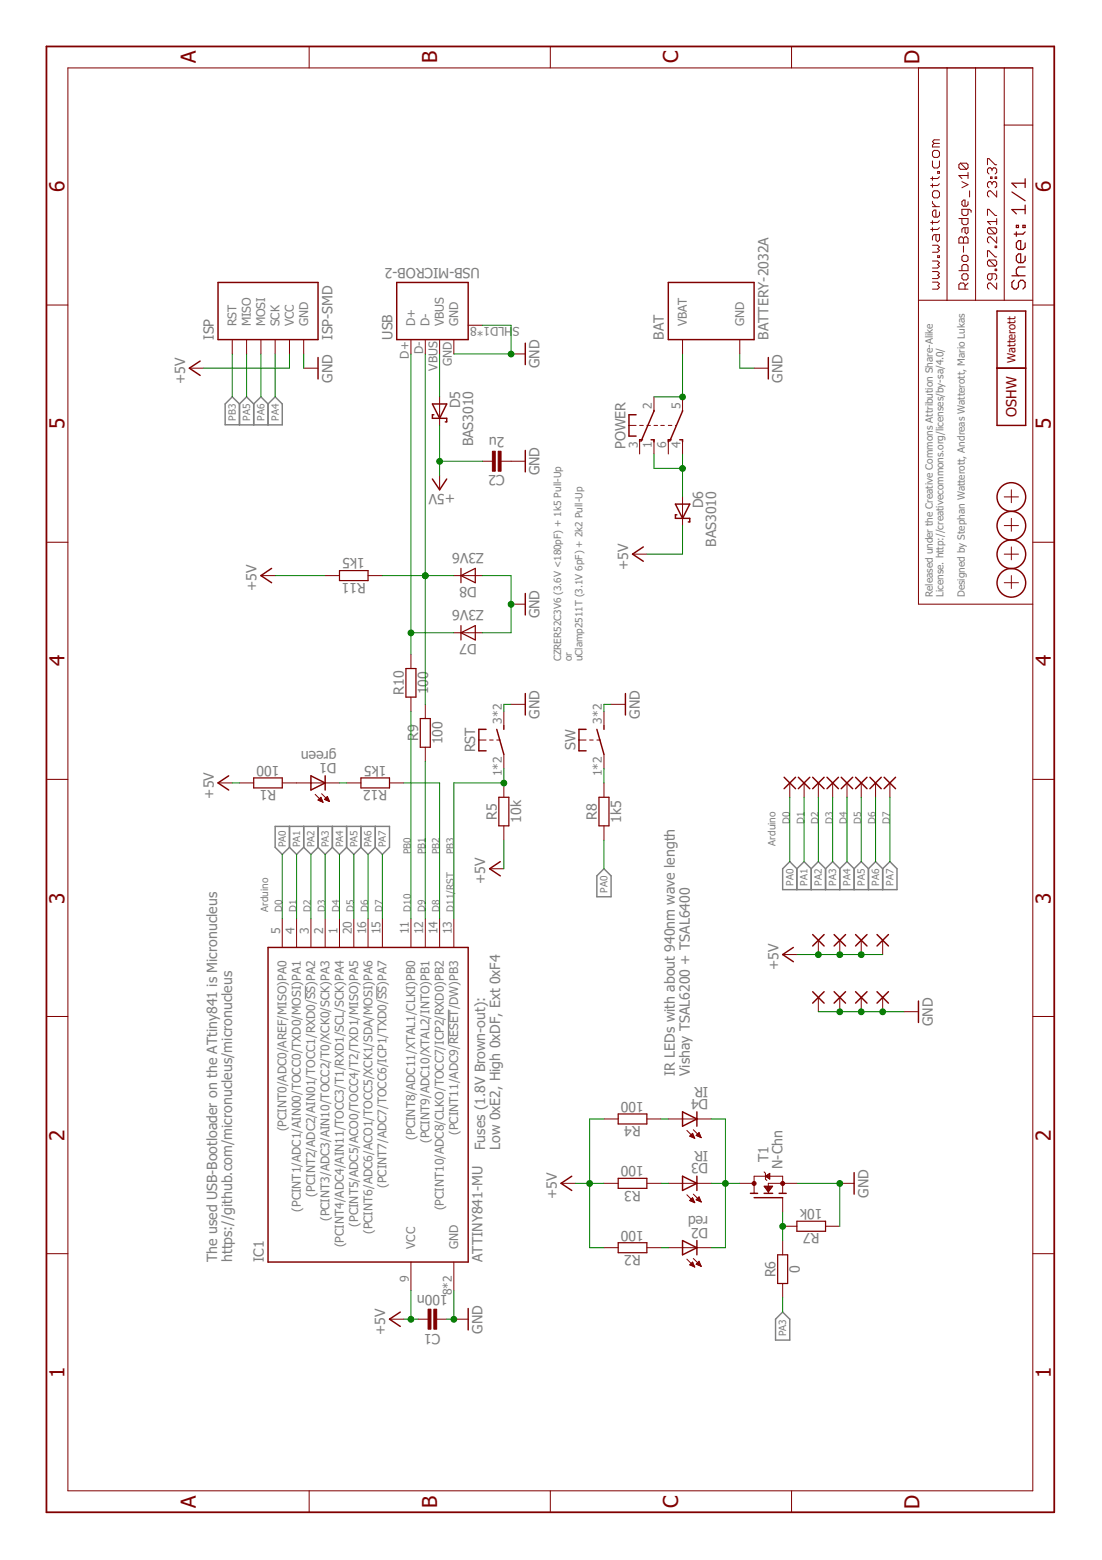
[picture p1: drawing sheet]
<svg xmlns="http://www.w3.org/2000/svg" width="210mm" height="297mm" viewBox="0 0 210 297" stroke-linecap="round" stroke-linejoin="round" font-family="sans-serif">
<path d="M58.2 187.7v2.6M71.8 187.7v2.6M85.4 192.2v6.7" fill="none" stroke="#808080" stroke-width=".19"/>
<g fill="none" stroke="#808080" stroke-width=".28">
<path d="M45.6 76.9l-1.4-1.3-1.3 1.3v4h2.7M45.6 76.9v4h8.2v-4l-1.4-1.3-1.3 1.3M45.6 76.9l1.4-1.3 1.3 1.3M48.3 76.9l1.4-1.3 1.4 1.3M48.3 76.9v4M51.1 76.9v4M55.1 157.4v3.9M57.8 157.4v3.9M60.6 157.4v3.9M63.3 157.4v3.9M66 157.4v3.9M68.7 157.4v3.9"/>
<path d="M71.5 157.4v3.9M55.1 161.3l-1.3 1.4-1.4-1.4v-3.9h21.8v3.9l-1.4 1.4-1.3-1.4M55.1 161.3l1.4 1.4 1.3-1.4M57.8 161.3l1.4 1.4 1.4-1.4M60.6 161.3l1.3 1.4 1.4-1.4M63.3 161.3l1.4 1.4 1.3-1.4M66 161.3l1.4 1.4 1.3-1.4M68.7 161.3l1.4 1.4 1.4-1.4M115 165.4l1.4 1.4v4h-2.7v-4zM151.8 165.4l-1.4-1.3-1.3 1.3v4h21.8v-4l-1.4-1.3-1.4 1.3M151.8 165.4l1.4-1.3 1.3 1.3M151.8 165.4v4"/>
<path d="M154.5 165.4l1.4-1.3 1.3 1.3M154.5 165.4v4M157.2 165.4l1.4-1.3 1.4 1.3M157.2 165.4v4M160 165.4l1.3-1.3 1.4 1.3M160 165.4v4M162.7 165.4l1.3-1.3 1.4 1.3M162.7 165.4v4M165.4 165.4l1.4-1.3 1.3 1.3M165.4 165.4v4M168.1 165.4v4M149.1 249.8l1.3 1.4v4h-2.7v-4z"/>
</g>
<g fill="none" stroke="#800000" stroke-width=".19">
<path d="M12.9 12.9h183.8v271h-183.8zM58.9 8.8v4.1M104.8 8.8v4.1M150.8 8.8v4.1M174.9 12.9v102.1h21.8M180.4 12.9v44.3M185.8 12.9v44.3M191.3 12.9v44.3M177.6 30.6v1l.3 .4h.7l.3-.4v-1M177.6 33.7v.6M177.6 35v.7M177.6 38.3v.4l.7 .6"/>
<path d="M177.6 39.3h1.3M177.9 36.3h.7l.3 .4v.6l-.3 .4h-.7l-.3-.4v-.6zM177.9 28.6h.7l.3 .4v.7l-.3 .3h-.7l-.3-.3v-.7zM177.9 27.3l-.3 .3v.4h1.3M177.9 27.3h1M178.6 32.7h.3v.3h-.3zM178.9 33.7l-.3 .3h-1.3M178.9 35l-.3 .3h-1.3M178.9 26.6h-1l-.3 .4 .3 .3M182.9 31.1l-.3 .3v.5l.3 .3h1.2M182.9 31.1h1.2l.3 .3v.5l-.3 .3M182.9 31.1l1.2 1.1"/>
<path d="M183.2 34.6l1.2 .6-1.2 .6M184.4 38.4v.6l-.3 .3h-.6l-.3-.3v-.6l.3-.3h.3v1.2M184.4 32.8v1.2M184.4 39.9v.8l-.3 .3h-.6l-.3-.3v-.8h1.5l.3 .2v.3M184.4 33.4h-1.8l.6 .6M184.7 36.3v1.2M188.1 31.4v-1.2h.3l1.1 1.2h.3M188.7 33.7h.3v.3h-.3zM189 32.2l.3-.2h.2l.3 .2v.6l-.3 .3M189 34.9l.3-.3h.2l.3 .3v.6l-.3 .3M189 32.2l-.3-.2h-.3l-.3 .2v.6l.3 .3M189 34.9l-.3-.3h-.3l-.3 .3v.6l.3 .3"/>
<path d="M189 32.2v.3M189 34.9v.3M189.5 33.7h.3v.3h-.3zM189.8 36.3v1.2l-1.1-1.2h-.3l-.3 .3v.6l.3 .3M191.3 23.8h5.4M8.8 58.1h4.1M174.9 57.2h21.8M177.6 53.7h1l.3 .3-.3 .4 .3 .3-.3 .4h-1M177.6 51.7h1l.3 .3-.3 .4 .3 .3-.3 .3h-1M177.6 49.7h1l.3 .3-.3 .4 .3 .3-.3 .3h-1M177.6 46.7h1l.3 .3-.3 .4 .3 .3-.3 .3h-1M177.6 42v.7"/>
<path d="M177.6 43.3v.7M178.3 44.7v1l.3 .3 .3-.3v-1h-1l-.3 .3v.7M178.6 48.7h.3v.3h-.3zM178.9 40.3v.7l-.3 .3h-.7l-.3-.3v-.7l.3-.3h.4v1.3M178.9 43.3l-.3 .4h-1.3M178.9 42l-.3 .4h-1.3M182.6 45.4l.3-.3h.3l.3 .3 .3-.3h.3l.3 .3v.9h-1.8zM182.6 41.6h1.8v.9l-.3 .3h-.6l-.3-.3v-.9M182.6 51.5h1.8v-.8l-.3-.3h-.6l-.3 .3v.8M183.2 48.9l.3-.3h.6l.3 .3v.6l-.3 .3h-.6l-.3-.3zM183.2 52.4l.3-.3h.6l.3 .3v.6l-.3 .3h-.6l-.3-.3zM183.5 45.4v.9"/>
<path d="M183.5 46.9v1.1M183.8 55.1v-.9l-.3-.3h-.6l-.3 .3v.9h1.8M183.8 43.4v.8l.3 .3 .3-.3v-.8h-.9l-.3 .2v.6M184.4 53.9l-.6 .6M188.1 41v-1.1h.3l1.1 1.1h.3M188.1 48.9v-1.1h.3l1.1 1.1h.3M188.4 43.4h1.1l.3 .2v.6l-.3 .3M188.4 49.5h1.1l.3 .3v.6l-.3 .3M188.4 43.4l-.3 .2v.6l.3 .3h1.1M188.4 49.5l-.3 .3v.6l.3 .3h1.1M188.4 49.5l1.1 1.2M188.4 43.4l1.1 1.1"/>
<path d="M189 52.1v.9l-.3 .3h-.3l-.3-.3v-.6l.3-.3h1.1l.3 .3v.6l-.3 .3M189.5 51.2h.3v.3h-.3zM189.5 46.9h.3v.3h-.3zM189.8 53.9v1.2l-1.1-1.2h-.3l-.3 .3v.6l.3 .3M189.8 45.1v1.2l-1.1-1.2h-.3l-.3 .3v.6l.3 .3M189.8 41.6v1.2M189.8 42.2h-1.7l.6 .6M196.7 58.1h4.1M36.1 70.1h2.7M44.2 64.7v2.7M47 64.7v2.7M49.7 64.7v2.7"/>
<path d="M52.4 64.7v2.7M55.1 64.7v2.7M57.8 70.1h2.8M57.8 64.7v2.7M78.3 64.7v2.7M81 64.7v2.7M83.7 64.7v2.7M83.7 75.6v5.4M86.4 64.7v2.7M89.2 61.9h2.7M97.3 67.4h2.8M124.6 75.6v2.7"/>
<path d="M130 64.7v2.7M130 75.6v2.7M140.9 64.7v2.7M143.6 70.1h2.7M83.7 90.5v2.8M91.9 87.8h1.9M95.4 87.8h4.7M119.8 81h1.4M121.8 83.7v2.7M121.8 81h.7M123.2 81h.7M124.6 83.7v2.7"/>
<path d="M124.6 81h.6M125.9 81h.6M127.3 81h.7M127.3 83.7v2.7M128.7 81h.1M130 83.7v2.7M130 94.6v5.5M191.3 94.6h2.7M192.6 93.3v2.4M192.6 98.7v2.5M8.8 103.3h4.1M49.7 109.6h2.7"/>
<path d="M61.9 109.6h2.8M70.1 109.6h2.7M86.4 109.6h5.5M97.3 115h2.8M120.5 105.5h2.7M191.3 111h2.7M191.3 105.5h2.7M191.3 100.1h2.7M192.6 104.1v2.5M192.6 109.6v2.5M196.7 103.3h4.1M78.3 124.6v2.7"/>
<path d="M78.3 132.7v2.8M81 134.1v2.7M86.4 120.5h5.5M96 135.5v2.7M97.3 134.1h2.8M115 135.5v2.7M116.4 134.1h2.7M8.8 148.4h4.1M41.5 149.1h2.7M45.6 149.1h2.7M53.8 149.1h10.9M60 151.3l1.5 1.5"/>
<path d="M60.6 152.3l.5-.5 .4 1zM60.6 152.3v.1M60.8 152.2v.2M60.9 152v.5M61 151.9v.6M61.2 151.9v.7M61.3 151.1l1.5 1.5M61.3 152.2v.5M61.4 152.5v.2M61.8 152.2l.6-.5 .4 .9M61.8 152.2l1 .4M61.8 152.2h.1"/>
<path d="M62 152.1v.2M62.1 151.9v.4M62.2 151.8v.6M62.3 151.7v.7M62.5 152v.5M62.6 152.3v.2M62.7 152.6h.1M66 149.1h2.7M74.2 149.1h2.7M81 142.3v2.7M91.2 140.9h1.4M93.3 140.9h.6"/>
<path d="M94.6 140.9h.7M96 143.6v2.7M96 149.1v2.7M96 157.2v2.8M110.3 140.9h1.3M112.3 140.9h.7M113.7 140.9h.7M115 143.6v2.7M115 149.1v2.7M115 157.2v2.8M150.4 149.1v2.7M153.2 149.1v2.7"/>
<path d="M155.9 149.1v2.7M158.6 149.1v2.7M161.3 149.1v2.7M164 149.1v2.7M166.8 149.1v2.7M169.5 149.1v2.7M196.7 148.4h4.1M53.8 174.9v5.5M56.5 174.9v5.5M59.2 174.9v5.5M61.9 174.9v5.5M64.7 174.9v5.5"/>
<path d="M67.4 174.9v5.5M70.1 174.9v5.5M72.8 174.9v5.5M78.3 174.9v5.5M81 174.9v5.5M83.7 174.9v5.5M86.4 174.9v5.5M93.3 165.4h2.7M155.9 179v2.8M160 179v2.8M164 179v2.8M168.1 179v2.8"/>
<path d="M8.8 193.5h4.1M149.1 181.8h2.7M155.9 189.9v2.7M160 189.9v2.7M164 189.9v2.7M168.1 189.9v2.7M172.2 192.6h2.7M196.7 193.5h4.1M115 213.1h2.8M123.2 213.1h2.7M127.3 213.1h8.2M130.8 215.2l1.5 1.5"/>
<path d="M131.4 216.3v.1M131.6 216.1v.3M131.7 216v.5M131.8 215.9v.6M131.9 215.8l.4 .9-.9-.4zM132 215.9v.7M132.1 215.1l1.5 1.5M132.1 216.2v.4M132.2 216.5v.2M132.6 216.2l1 .4M132.6 216.2h.1M132.8 216v.3"/>
<path d="M132.9 215.9v.4M133 215.8v.6M133.1 215.6l-.5 .6M133.1 215.6l.5 1M133.2 215.7v.7M133.3 216v.5M133.4 216.3v.3M133.5 216.6h.1M8.8 238.7h4.1M106.9 225.3h2.7M115 237.6h2.8M115 225.3h2.8"/>
<path d="M123.2 237.6h2.7M123.2 225.3h2.7M127.3 237.6h8.2M127.3 225.3h8.2M130.8 239.8l1.5 1.5M130.8 227.5l1.5 1.5M131.4 228.5v.1M131.6 228.4v.3M131.7 228.3v.4M131.8 228.1v.7M131.9 228l.4 1-.9-.4zM132 228.2v.7"/>
<path d="M132.1 239.6l1.5 1.5M132.1 227.4l1.5 1.5M132.1 228.5v.4M132.2 228.8v.2M132.6 228.5l1 .4M132.6 228.4v.1M132.8 228.3v.2M132.9 228.2v.4M133 228v.6M133.1 227.9l-.5 .6M133.1 227.9l.5 1M133.2 227.9v.8"/>
<path d="M133.3 228.2v.5M133.4 228.5v.3M133.5 228.9h.1M140.9 225.3h2.7M143.6 227.2v-3.2h5.5v3.2M145.5 223.1l.3 .3v1.1l.3 .3M145.5 225.9h1.7l-.9 1zM145.6 225.9v.1M145.8 225.9v.3M145.8 224l.8-.6v1.1zM145.9 223.9v.1M145.9 225.9v.5"/>
<path d="M146 223.8v.3M146 225.9v.7M146.2 223.7v.5M146.2 225.9v.8M146.3 223.6v.7M146.5 223.5v.9M146.5 225.9v.9M146.6 223.5v1M146.6 225.9v.8M146.7 225.9v.6M146.8 225.9v.4M147 225.9v.2"/>
<path d="M147.1 225.9v.1M149.1 228v2.8M149.1 236.2v2.7M149.1 233.5h2.7M151.8 225.3h-5.5v1.9M157.2 233.5h2.8M160 225.3h2.7M196.7 238.7h4.1M74.2 251.2h2.7M78.3 240.3v5.4M79.7 251.2h1.9M83.2 251.2h1.9"/>
<path d="M86.4 251.2h2.8M86.4 240.3v5.4M131.4 240.8l.5-.5 .4 1zM131.4 240.8v.1M131.6 240.6v.3M131.7 240.5v.5M131.8 240.4v.6M132 240.4v.7M132.1 240.7v.5M132.2 241v.2M132.6 240.7l1 .4M132.6 240.7l.5-.5 .5 .9"/>
<path d="M132.6 240.7h.1M132.8 240.6v.2M132.9 240.4v.4M133 240.3v.6M133.2 240.2v.7M133.3 240.5v.5M133.4 240.8v.3M133.5 241.1h.1M149.1 244.4v2.7M58.9 283.9v4.1M104.8 283.9v4.1M150.8 283.9v4.1"/>
</g>
<g fill="none" stroke="#800000" stroke-width=".28">
<path d="M41.5 53.8h19.1v10.9h-19.1zM75.6 53.8h13.6v10.9h-13.6zM127.3 53.8h16.3v10.9h-16.3zM189.9 59.2h5.5v21.8h-5.5zM38.1 68.7l-2 1.4 2 1.4M60.6 68.1v4.1M82.4 76.9h2.7l-1.4 2.8zM82.6 79h-.2v.7h2.7v.6h-.3M100.1 65.3v4.1M121.2 79h-1.4v4h1.4M124.6 78.1l-2.5 5.9M130 78.1l-2.4 5.9"/>
<path d="M146.3 68.1v4.1M189.9 70.1h5.5M82.4 91.2l1.3 2.1 1.4-2.1M100.1 85.8v4.1M122.4 83.7h-.6v.4M124 83.7h.6v.4M127.8 83.7h-.5v.4M128.7 96h2.7l-1.4 2.7zM128.9 98h-.2v.7h2.7v.7h-.3M129.5 83.7h.5v.4M51.7 108.2l-2 1.4 2 1.4M100.1 113v4.1"/>
<path d="M122.5 104.1l-2 1.4 2 1.4M92.6 138.9h-1.4v4.1h1.4M94.6 138.9l1.4 4.7M96 138.2v.7M100.1 132.1v4M111.6 138.9h-1.3v4.1h1.3M113.7 138.9l1.3 4.7M115 138.2v.7M119.1 132.1v4M43.6 147.7l-2.1 1.4 2.1 1.3M59.2 147.7l2.7 1.4-2.7 1.3zM61.9 147.7v2.7"/>
<path d="M149.4 148l2.1 2.2M151.5 148l-2.1 2.2M152.1 148l2.1 2.2M154.2 148l-2.1 2.2M154.8 148l2.2 2.2M157 148l-2.2 2.2M157.5 148l2.2 2.2M159.7 148l-2.2 2.2M160.2 148l2.2 2.2M162.4 148l-2.2 2.2M163 148l2.1 2.2M165.1 148l-2.1 2.2"/>
<path d="M165.7 148l2.2 2.2M167.9 148l-2.2 2.2M168.4 148l2.2 2.2M170.6 148l-2.2 2.2M95.3 164.1l-2 1.3 2 1.4M154.8 177.9l2.2 2.2M157 177.9l-2.2 2.2M158.9 177.9l2.2 2.2M161.1 177.9l-2.2 2.2M163 177.9l2.1 2.2M165.1 177.9l-2.1 2.2M167 177.9l2.2 2.2"/>
<path d="M169.2 177.9l-2.2 2.2M51.1 180.4h38.1v59.9h-38.1zM151.1 180.4l-2 1.4 2 1.3M154.8 188.8l2.2 2.2M157 188.8l-2.2 2.2M158.9 188.8l2.2 2.2M161.1 188.8l-2.2 2.2M163 188.8l2.1 2.2M165.1 188.8l-2.1 2.2M167 188.8l2.2 2.2M169.2 188.8l-2.2 2.2M174.9 190.6v4.1"/>
<path d="M130 211.7l2.7 1.4-2.7 1.3zM132.7 211.7v2.7M108.9 224l-2 1.3 2 1.4M130 224l2.7 1.3-2.7 1.4zM130 236.2l2.7 1.4-2.7 1.3zM132.7 224v2.7M132.7 236.2v2.7M142.9 227.2h1.4M143.6 228h5.5M145.5 227.2h1.7M148.4 227.2h1.4M162.7 223.3v4.1"/>
<path d="M76.2 249.8l-2 1.4 2 1.4M89.2 249.2v4"/>
<circle cx="192.6" cy="94.6" r="2.73"/>
<circle cx="192.6" cy="100.1" r="2.73"/>
<circle cx="192.6" cy="111" r="2.73"/>
<circle cx="192.6" cy="105.5" r="2.73"/>
</g>
<g fill="#800000" stroke="#800000" stroke-width=".19">
<path d="M81.5 249.3h.6v3.8h-.6z"/>
<path d="M82.6 249.3h.6v3.8h-.6z"/>
<path d="M93.8 85.9h.5v3.8h-.5z"/>
<path d="M94.9 85.9h.5v3.8h-.5z"/>
</g>
<path d="M8.8 8.8h192v279.2h-192z" fill="none" stroke="#800000" stroke-width=".34"/>
<g fill="none" stroke="#800000" stroke-width=".23">
<path d="M192.7 36.6l2.6 1.6M195.3 39.9h-2.6l.9 .8M195.3 34v1.7M195.3 39.1v1.6M195.3 34.9h-2.6l.9 .8M192.7 52.5h2.6M193.2 53.4l-.5 .4v.8l.5 .4h.4l.4-.4v-.8l.4-.4h.4l.5 .4v.8l-.5 .4M193.6 42.9h.4v.4h-.4zM193.6 44.2v.8M194.8 42.9h.5v.4h-.5zM195.3 46.2v.9l-.5 .4h-.8l-.4-.4v-.9l.4-.4h.4v1.7M195.3 48.8v.8l-.5 .4h-.8l-.4-.4v-.8l.4-.5h.4v1.7"/>
<path d="M195.3 50.8h-1.3l-.4 .5v.8l.4 .4M195.3 44.2l-.5 .4h-1.6M64.7 108.6h5.4v2h-5.4zM87.8 109.6l2.7-1.4v2.8zM87.8 108.2v2.8M87.8 119.1v2.8M77.3 127.3h1.9v5.4h-1.9zM80.1 136.8h1.9v5.5h-1.9zM87.8 120.5l2.7-1.4v2.8zM48.3 148.1h5.5v1.9h-5.5zM68.7 148.1h5.5v1.9h-5.5zM95 151.8h1.9v5.4h-1.9z"/>
<path d="M114.1 151.8h1.9v5.4h-1.9zM117.8 212.1h5.4v1.9h-5.4zM117.8 236.6h5.4v1.9h-5.4zM117.8 224.4h5.4v1.9h-5.4zM148.1 238.9h1.9v5.5h-1.9zM151.8 232.5h5.4v1.9h-5.4z"/>
</g>
<g fill="#800000" stroke="#800000" stroke-width=".19">
<circle cx="149.1" cy="225.3" r=".38"/>
<circle cx="143.6" cy="225.3" r=".38"/>
</g>
<g fill="none" stroke="#008000" stroke-width=".19">
<path d="M44.2 67.4v8.2M47 67.4v8.2M49.7 67.4v8.2M52.4 67.4v8.2M55.1 67.4v2.7h-16.3M57.8 67.4v2.7M78.3 67.4v57.2M81 67.4v66.7M83.7 67.4v8.2M91.9 61.9h5.4v5.5h-10.9M130 67.4v8.2h-5.4M140.9 67.4v2.7h2.7"/>
<path d="M83.7 81v9.5M83.7 87.8h8.2M124.6 86.4v2.8h5.4M130 86.4v8.2M52.4 109.6h9.5M72.8 109.6h13.6M91.9 109.6h5.4v10.9h-5.4M130 100.1v5.4h-6.8M78.3 120.5h8.1M78.3 135.5v39.4M97.3 134.1h-1.3v1.4M116.4 134.1h-1.4v1.4"/>
<path d="M44.2 149.1h1.4M64.7 149.1h1.3M76.9 149.1h6.8v25.8M81 145v29.9M96 146.3v2.8h-9.6v25.8M96 160v5.4M115 146.3v2.8M115 160v5.4M150.4 151.8v12.3M153.2 151.8v12.3M155.9 151.8v12.3M158.6 151.8v12.3"/>
<path d="M161.3 151.8v12.3M164 151.8v12.3M166.8 151.8v12.3M169.5 151.8v12.3M53.8 162.7v12.2M56.5 162.7v12.2M59.2 162.7v12.2M61.9 162.7v12.2M64.7 162.7v12.2M67.4 162.7v12.2M70.1 162.7v12.2M72.8 162.7v12.2"/>
<path d="M151.8 181.8h16.3M155.9 192.6h16.3M115 213.1h-2.7v24.5h2.7M125.9 213.1h1.4M135.5 213.1h2.7v24.5h-2.7M109.6 225.3h5.4M125.9 225.3h1.4M125.9 237.6h1.4M135.5 225.3h5.4M149.1 230.8v5.4M151.8 225.3h8.2v8.2M76.9 251.2h2.8"/>
<path d="M78.3 245.7v5.5M86.4 245.7v5.5h-1.3M149.1 247.1v2.7"/>
</g>
<g fill="#008000" stroke="#008000" stroke-width=".19">
<circle cx="86.4" cy="251.2" r=".55"/>
<circle cx="97.3" cy="67.4" r=".55"/>
<circle cx="97.3" cy="115.1" r=".55"/>
<circle cx="160" cy="225.3" r=".55"/>
<circle cx="168.1" cy="192.7" r=".55"/>
<circle cx="164" cy="192.7" r=".55"/>
<circle cx="160" cy="192.7" r=".55"/>
<circle cx="78.3" cy="251.2" r=".55"/>
<circle cx="83.7" cy="87.8" r=".55"/>
<circle cx="112.3" cy="225.3" r=".55"/>
<circle cx="160" cy="181.8" r=".55"/>
<circle cx="164" cy="181.8" r=".55"/>
<circle cx="155.9" cy="181.8" r=".55"/>
<circle cx="81" cy="109.6" r=".55"/>
<circle cx="78.3" cy="120.5" r=".55"/>
<circle cx="96" cy="149.1" r=".55"/>
<circle cx="149.1" cy="233.5" r=".55"/>
<circle cx="138.2" cy="225.3" r=".55"/>
<circle cx="130" cy="89.2" r=".55"/>
<circle cx="130" cy="75.6" r=".55"/>
</g>
<g font-size="3.9" fill="#800000">
<text x="37.3" y="12.1" transform="rotate(-90 37.3 12.1)">A</text>
<text x="83.2" y="12.1" transform="rotate(-90 83.2 12.1)">B</text>
<text x="129.2" y="12.1" transform="rotate(-90 129.2 12.1)">C</text>
<text x="175.1" y="12.2" transform="rotate(-90 175.1 12.2)">D</text>
<text x="12.3" y="36.6" transform="rotate(-90 12.3 36.6)">6</text>
<text x="200.2" y="36.6" transform="rotate(-90 200.2 36.6)">6</text>
<text x="12.3" y="81.7" transform="rotate(-90 12.3 81.7)">5</text>
<text x="200.2" y="81.7" transform="rotate(-90 200.2 81.7)">5</text>
<text x="12.3" y="126.9" transform="rotate(-90 12.3 126.9)">4</text>
<text x="200.2" y="126.9" transform="rotate(-90 200.2 126.9)">4</text>
<text x="12.3" y="172.1" transform="rotate(-90 12.3 172.1)">3</text>
<text x="200.2" y="172.1" transform="rotate(-90 200.2 172.1)">3</text>
<text x="12.3" y="217.2" transform="rotate(-90 12.3 217.2)">2</text>
<text x="200.2" y="217.2" transform="rotate(-90 200.2 217.2)">2</text>
<text x="12.3" y="262.4" transform="rotate(-90 12.3 262.4)">1</text>
<text x="200.2" y="262.4" transform="rotate(-90 200.2 262.4)">1</text>
<text x="37.3" y="287.1" transform="rotate(-90 37.3 287.1)">A</text>
<text x="83.2" y="287.1" transform="rotate(-90 83.2 287.1)">B</text>
<text x="129.2" y="287.1" transform="rotate(-90 129.2 287.1)">C</text>
<text x="175.1" y="287.2" transform="rotate(-90 175.1 287.2)">D</text>
</g>
<g font-size="2.7" fill="#808080">
<text x="91.4" y="51.1" transform="rotate(-180 91.4 51.1)">USB-MICROB-2</text>
<text x="40.7" y="64.7" transform="rotate(-90 40.7 64.7)">ISP</text>
<text x="63.3" y="64.7" transform="rotate(-90 63.3 64.7)">ISP-SMD</text>
<text x="74.7" y="64.7" transform="rotate(-90 74.7 64.7)">USB</text>
<text x="126.5" y="64.7" transform="rotate(-90 126.5 64.7)">BAT</text>
<text x="146.4" y="64.7" transform="rotate(-90 146.4 64.7)">BAT ERY-2032A</text>
<text x="102.8" y="70.1" transform="rotate(-90 102.8 70.1)">GND</text>
<text x="35.3" y="73.1" transform="rotate(-90 35.3 73.1)">+5V</text>
<text x="63.3" y="72.8" transform="rotate(-90 63.3 72.8)">GND</text>
<text x="87.7" y="77.8" transform="rotate(-90 87.7 77.8)">D5</text>
<text x="149.1" y="72.8" transform="rotate(-90 149.1 72.8)">GND</text>
<text x="96.1" y="83.2" transform="rotate(-180 96.1 83.2)">2u</text>
<text x="90.1" y="85" transform="rotate(-90 90.1 85)">BAS3010</text>
<text x="119.1" y="85.5" transform="rotate(-90 119.1 85.5)">POWER</text>
<text x="86.7" y="94.1" transform="rotate(-180 86.7 94.1)">+5V</text>
<text x="96.1" y="90.5" transform="rotate(-180 96.1 90.5)">C2</text>
<text x="102.8" y="90.5" transform="rotate(-90 102.8 90.5)">GND</text>
<text x="134" y="96.8" transform="rotate(-90 134 96.8)">D6</text>
<text x="69.5" y="106.3" transform="rotate(-180 69.5 106.3)">1k5</text>
<text x="92.2" y="105.2" transform="rotate(-180 92.2 105.2)">Z3V6</text>
<text x="136.4" y="104.1" transform="rotate(-90 136.4 104.1)">BAS3010</text>
<text x="48.9" y="112.6" transform="rotate(-90 48.9 112.6)">+5V</text>
<text x="69.7" y="111" transform="rotate(-180 69.7 111)">R11</text>
<text x="90.8" y="111.8" transform="rotate(-180 90.8 111.8)">D8</text>
<text x="119.7" y="108.5" transform="rotate(-90 119.7 108.5)">+5V</text>
<text x="92.2" y="116.1" transform="rotate(-180 92.2 116.1)">Z3V6</text>
<text x="102.8" y="117.8" transform="rotate(-90 102.8 117.8)">GND</text>
<text x="90.8" y="122.7" transform="rotate(-180 90.8 122.7)">D7</text>
<text x="76.9" y="132.3" transform="rotate(-90 76.9 132.3)">R10</text>
<text x="81.5" y="132.2" transform="rotate(-90 81.5 132.2)">100</text>
<text x="102.8" y="136.8" transform="rotate(-90 102.8 136.8)">GND</text>
<text x="121.8" y="136.8" transform="rotate(-90 121.8 136.8)">GND</text>
<text x="64.1" y="143" transform="rotate(-180 64.1 143)">green</text>
<text x="79.6" y="141.1" transform="rotate(-90 79.6 141.1)">R9</text>
<text x="84.3" y="141.7" transform="rotate(-90 84.3 141.7)">100</text>
<text x="90.5" y="143.3" transform="rotate(-90 90.5 143.3)">RST</text>
<text x="109.6" y="142.9" transform="rotate(-90 109.6 142.9)">SW</text>
<text x="53.2" y="145.8" transform="rotate(-180 53.2 145.8)">100</text>
<text x="64.1" y="145.3" transform="rotate(-180 64.1 145.3)">D1</text>
<text x="73.6" y="145.8" transform="rotate(-180 73.6 145.8)">1k5</text>
<text x="40.7" y="152.1" transform="rotate(-90 40.7 152.1)">+5V</text>
<text x="52.6" y="150.4" transform="rotate(-180 52.6 150.4)">R1</text>
<text x="73.8" y="150.4" transform="rotate(-180 73.8 150.4)">R12</text>
<text x="94.6" y="156.1" transform="rotate(-90 94.6 156.1)">R5</text>
<text x="99.2" y="156.6" transform="rotate(-90 99.2 156.6)">10k</text>
<text x="113.7" y="156.1" transform="rotate(-90 113.7 156.1)">R8</text>
<text x="118.3" y="156.6" transform="rotate(-90 118.3 156.6)">1k5</text>
<text x="92.4" y="168.4" transform="rotate(-90 92.4 168.4)">+5V</text>
<text x="148.3" y="184.7" transform="rotate(-90 148.3 184.7)">+5V</text>
<text x="177.7" y="195.4" transform="rotate(-90 177.7 195.4)">GND</text>
<text x="122.7" y="209.8" transform="rotate(-180 122.7 209.8)">100</text>
<text x="128.5" y="204.9" transform="rotate(-90 128.5 204.9)">IR LEDs with about 940nm wave length</text>
<text x="131.4" y="204.9" transform="rotate(-90 131.4 204.9)">Vishay TSAL6200 + TSAL6400</text>
<text x="134.9" y="206.9" transform="rotate(-180 134.9 206.9)">IR</text>
<text x="134.9" y="209.3" transform="rotate(-180 134.9 209.3)">D4</text>
<text x="122" y="214.4" transform="rotate(-180 122 214.4)">R4</text>
<text x="92.4" y="218.9" transform="rotate(-90 92.4 218.9)">Fuses (1.8V Brown-out):</text>
<text x="95.3" y="218.9" transform="rotate(-90 95.3 218.9)">Low 0xE2, High 0xDF, Ext 0xF4</text>
<text x="134.9" y="219.2" transform="rotate(-180 134.9 219.2)">IR</text>
<text x="134.9" y="221.5" transform="rotate(-180 134.9 221.5)">D3</text>
<text x="146.4" y="221.2" transform="rotate(-90 146.4 221.2)">T1</text>
<text x="122" y="226.7" transform="rotate(-180 122 226.7)">R3</text>
<text x="122.7" y="222.1" transform="rotate(-180 122.7 222.1)">100</text>
<text x="149.1" y="222.6" transform="rotate(-90 149.1 222.6)">N-Chn</text>
<text x="106.1" y="228.3" transform="rotate(-90 106.1 228.3)">+5V</text>
<text x="134.9" y="231.4" transform="rotate(-180 134.9 231.4)">red</text>
<text x="134.9" y="233.8" transform="rotate(-180 134.9 233.8)">D2</text>
<text x="156.6" y="230.2" transform="rotate(-180 156.6 230.2)">10k</text>
<text x="165.4" y="228" transform="rotate(-90 165.4 228)">GND</text>
<text x="122" y="238.9" transform="rotate(-180 122 238.9)">R2</text>
<text x="122.7" y="234.3" transform="rotate(-180 122.7 234.3)">100</text>
<text x="156.1" y="234.9" transform="rotate(-180 156.1 234.9)">R7</text>
<text x="41.4" y="240.3" transform="rotate(-90 41.4 240.3)">The used USB-Bootloader on the ATtiny841 is Micronucleus</text>
<text x="44.2" y="240.3" transform="rotate(-90 44.2 240.3)">https://github.com/micronucleus/micronucleus</text>
<text x="50.2" y="240.3" transform="rotate(-90 50.2 240.3)">IC1</text>
<text x="91.9" y="240.3" transform="rotate(-90 91.9 240.3)">AT INY841-MU</text>
<text x="147.7" y="243.2" transform="rotate(-90 147.7 243.2)">R6</text>
<text x="152.3" y="242.4" transform="rotate(-90 152.3 242.4)">0</text>
<text x="85.3" y="246.6" transform="rotate(-180 85.3 246.6)">100n</text>
<text x="73.4" y="254.2" transform="rotate(-90 73.4 254.2)">+5V</text>
<text x="83.9" y="253.9" transform="rotate(-180 83.9 253.9)">C1</text>
<text x="91.9" y="253.9" transform="rotate(-90 91.9 253.9)">GND</text>
</g>
<text font-size="2.7" fill="#800000" x="193.6" y="79.4" transform="rotate(-90 193.6 79.4)">OSHW</text>
<g font-size="2.3" fill="#808080">
<text x="45.1" y="62.2" transform="rotate(-90 45.1 62.2)">RST</text>
<text x="47.8" y="62.2" transform="rotate(-90 47.8 62.2)">MISO</text>
<text x="50.5" y="62.2" transform="rotate(-90 50.5 62.2)">MOSI</text>
<text x="53.2" y="62.2" transform="rotate(-90 53.2 62.2)">SCK</text>
<text x="56" y="62.2" transform="rotate(-90 56 62.2)">VCC</text>
<text x="58.7" y="62.2" transform="rotate(-90 58.7 62.2)">GND</text>
<text x="79.1" y="62.2" transform="rotate(-90 79.1 62.2)">D+</text>
<text x="81.8" y="62.2" transform="rotate(-90 81.8 62.2)">D-</text>
<text x="84.5" y="62.2" transform="rotate(-90 84.5 62.2)">VBUS</text>
<text x="87.3" y="62.2" transform="rotate(-90 87.3 62.2)">GND</text>
<text x="98.9" y="62.3" transform="rotate(-180 98.9 62.3)">SHLD1*8</text>
<text x="130.8" y="62.2" transform="rotate(-90 130.8 62.2)">VBAT</text>
<text x="141.7" y="62.2" transform="rotate(-90 141.7 62.2)">GND</text>
<text x="77.9" y="68.3" transform="rotate(-90 77.9 68.3)">D+</text>
<text x="80.6" y="67.5" transform="rotate(-90 80.6 67.5)">D-</text>
<text x="83.3" y="70.6" transform="rotate(-90 83.3 70.6)">VBUS</text>
<text x="86.1" y="69.7" transform="rotate(-90 86.1 69.7)">GND</text>
<text x="124.2" y="77.9" transform="rotate(-90 124.2 77.9)">2</text>
<text x="129.6" y="77.9" transform="rotate(-90 129.6 77.9)">5</text>
<text x="121.5" y="85.4" transform="rotate(-90 121.5 85.4)">3</text>
<text x="124.2" y="85.4" transform="rotate(-90 124.2 85.4)">1</text>
<text x="126.9" y="85.4" transform="rotate(-90 126.9 85.4)">6</text>
<text x="129.6" y="85.4" transform="rotate(-90 129.6 85.4)">4</text>
<text x="95.6" y="137.8" transform="rotate(-90 95.6 137.8)">3*2</text>
<text x="114.7" y="137.8" transform="rotate(-90 114.7 137.8)">3*2</text>
<text x="95.6" y="147.8" transform="rotate(-90 95.6 147.8)">1*2</text>
<text x="114.7" y="147.8" transform="rotate(-90 114.7 147.8)">1*2</text>
<text x="53.4" y="177.9" transform="rotate(-90 53.4 177.9)">5</text>
<text x="56.1" y="177.9" transform="rotate(-90 56.1 177.9)">4</text>
<text x="58.8" y="177.9" transform="rotate(-90 58.8 177.9)">3</text>
<text x="61.6" y="177.9" transform="rotate(-90 61.6 177.9)">2</text>
<text x="64.3" y="177.9" transform="rotate(-90 64.3 177.9)">1</text>
<text x="67" y="177.9" transform="rotate(-90 67 177.9)">20</text>
<text x="69.7" y="177.9" transform="rotate(-90 69.7 177.9)">16</text>
<text x="72.5" y="177.9" transform="rotate(-90 72.5 177.9)">15</text>
<text x="77.9" y="177.9" transform="rotate(-90 77.9 177.9)">11</text>
<text x="80.6" y="177.9" transform="rotate(-90 80.6 177.9)">12</text>
<text x="83.3" y="177.9" transform="rotate(-90 83.3 177.9)">14</text>
<text x="86.1" y="177.9" transform="rotate(-90 86.1 177.9)">13</text>
<text x="54.6" y="215.4" transform="rotate(-90 54.6 215.4)">(PCINT0/ADC0/AREF/MISO)PA0</text>
<text x="79.1" y="217" transform="rotate(-90 79.1 217)">(PCINT8/ADC11/XTAL1/CLKI)PB0</text>
<text x="81.8" y="217.7" transform="rotate(-90 81.8 217.7)">(PCINT9/ADC10/XTAL2/INTO)PB1</text>
<text x="87.3" y="216.1" transform="rotate(-90 87.3 216.1)">(PCINT11/ADC9/RESET/DW)PB3</text>
<text x="60" y="227.8" transform="rotate(-90 60 227.8)">(PCINT2/ADC2/AIN01/TOCC1/RXD0/SS)PA2</text>
<text x="73.6" y="226.2" transform="rotate(-90 73.6 226.2)">(PCINT7/ADC7/TOCC6/ICP1/TXD0/SS)PA7</text>
<text x="57.3" y="230.7" transform="rotate(-90 57.3 230.7)">(PCINT1/ADC1/AIN00/TOCC0/TXD0/MOSI)PA1</text>
<text x="62.8" y="232.5" transform="rotate(-90 62.8 232.5)">(PCINT3/ADC3/AIN10/TOCC2/T0/XCK0/SCK)PA3</text>
<text x="68.2" y="233.6" transform="rotate(-90 68.2 233.6)">(PCINT5/ADC5/ACO0/TOCC4/T2/TXD1/MISO)PA5</text>
<text x="84.5" y="230.5" transform="rotate(-90 84.5 230.5)">(PCINT10/ADC8/CLKO/TOCC7/ICP2/RXD0)PB2</text>
<text x="65.5" y="237.5" transform="rotate(-90 65.5 237.5)">(PCINT4/ADC4/AIN11/TOCC3/T1/RXD1/SCL/SCK)PA4</text>
<text x="70.9" y="235" transform="rotate(-90 70.9 235)">(PCINT6/ADC6/ACO1/TOCC5/XCK1/SDA/MOSI)PA6</text>
<text x="79.1" y="237.8" transform="rotate(-90 79.1 237.8)">VCC</text>
<text x="87.3" y="237.8" transform="rotate(-90 87.3 237.8)">GND</text>
<text x="77.9" y="244.1" transform="rotate(-90 77.9 244.1)">9</text>
<text x="86.1" y="246.6" transform="rotate(-90 86.1 246.6)">8*2</text>
</g>
<text font-size="2.1" fill="#800000" x="193.4" y="69.2" transform="rotate(-90 193.4 69.2)">Watterott</text>
<g font-size="1.9" fill="#808080">
<text x="44.9" y="80.1" transform="rotate(-90 44.9 80.1)">PB3</text>
<text x="47.6" y="80.2" transform="rotate(-90 47.6 80.2)">PA5</text>
<text x="50.4" y="80.2" transform="rotate(-90 50.4 80.2)">PA6</text>
<text x="53.1" y="80.2" transform="rotate(-90 53.1 80.2)">PA4</text>
<text x="177.7" y="113.7" transform="rotate(-90 177.7 113.7)">Released under the Creative Commons Attribution Share-Alike</text>
<text x="179.7" y="113.7" transform="rotate(-90 179.7 113.7)">License. http://creativecommons.org/licenses/by-sa/4.0/</text>
<text x="183.8" y="113.7" transform="rotate(-90 183.8 113.7)">Designed by Stephan Watterott, Andreas Watterott, Mario Lukas</text>
<text x="106.9" y="125.9" transform="rotate(-90 106.9 125.9)">CZRER52C3V6 (3.6V &lt;180pF) + 1k5 Pull-Up</text>
<text x="108.9" y="125.9" transform="rotate(-90 108.9 125.9)">or</text>
<text x="110.9" y="125.9" transform="rotate(-90 110.9 125.9)">uClamp2511T (3.1V 6pF) + 2k2 Pull-Up</text>
<text x="54.5" y="161.3" transform="rotate(-90 54.5 161.3)">PA0</text>
<text x="57.2" y="161.3" transform="rotate(-90 57.2 161.3)">PA1</text>
<text x="59.9" y="161.3" transform="rotate(-90 59.9 161.3)">PA2</text>
<text x="62.6" y="161.3" transform="rotate(-90 62.6 161.3)">PA3</text>
<text x="65.3" y="161.3" transform="rotate(-90 65.3 161.3)">PA4</text>
<text x="68.1" y="161.3" transform="rotate(-90 68.1 161.3)">PA5</text>
<text x="70.8" y="161.3" transform="rotate(-90 70.8 161.3)">PA6</text>
<text x="73.5" y="161.3" transform="rotate(-90 73.5 161.3)">PA7</text>
<text x="147.7" y="161" transform="rotate(-90 147.7 161)">Arduino</text>
<text x="150.4" y="156.9" transform="rotate(-90 150.4 156.9)">D0</text>
<text x="153.2" y="156.9" transform="rotate(-90 153.2 156.9)">D1</text>
<text x="155.9" y="156.9" transform="rotate(-90 155.9 156.9)">D2</text>
<text x="158.6" y="156.9" transform="rotate(-90 158.6 156.9)">D3</text>
<text x="161.3" y="156.9" transform="rotate(-90 161.3 156.9)">D4</text>
<text x="164" y="156.9" transform="rotate(-90 164 156.9)">D5</text>
<text x="166.8" y="156.9" transform="rotate(-90 166.8 156.9)">D6</text>
<text x="169.5" y="156.9" transform="rotate(-90 169.5 156.9)">D7</text>
<text x="78.3" y="162.7" transform="rotate(-90 78.3 162.7)">PB0</text>
<text x="81" y="162.7" transform="rotate(-90 81 162.7)">PB1</text>
<text x="83.7" y="162.7" transform="rotate(-90 83.7 162.7)">PB2</text>
<text x="86.4" y="162.7" transform="rotate(-90 86.4 162.7)">PB3</text>
<text x="51.1" y="173.6" transform="rotate(-90 51.1 173.6)">Arduino</text>
<text x="53.8" y="173.6" transform="rotate(-90 53.8 173.6)">D0</text>
<text x="56.5" y="173.6" transform="rotate(-90 56.5 173.6)">D1</text>
<text x="59.2" y="173.6" transform="rotate(-90 59.2 173.6)">D2</text>
<text x="61.9" y="173.6" transform="rotate(-90 61.9 173.6)">D3</text>
<text x="64.7" y="173.6" transform="rotate(-90 64.7 173.6)">D4</text>
<text x="67.4" y="173.6" transform="rotate(-90 67.4 173.6)">D5</text>
<text x="70.1" y="173.6" transform="rotate(-90 70.1 173.6)">D6</text>
<text x="72.8" y="173.6" transform="rotate(-90 72.8 173.6)">D7</text>
<text x="78.3" y="173.6" transform="rotate(-90 78.3 173.6)">D10</text>
<text x="81" y="173.6" transform="rotate(-90 81 173.6)">D9</text>
<text x="83.7" y="173.6" transform="rotate(-90 83.7 173.6)">D8</text>
<text x="86.4" y="173.6" transform="rotate(-90 86.4 173.6)">D11/RST</text>
<text x="115.7" y="170" transform="rotate(-90 115.7 170)">PA0</text>
<text x="151.1" y="168.7" transform="rotate(-90 151.1 168.7)">PA0</text>
<text x="153.8" y="168.7" transform="rotate(-90 153.8 168.7)">PA1</text>
<text x="156.6" y="168.7" transform="rotate(-90 156.6 168.7)">PA2</text>
<text x="159.3" y="168.7" transform="rotate(-90 159.3 168.7)">PA3</text>
<text x="162" y="168.7" transform="rotate(-90 162 168.7)">PA4</text>
<text x="164.7" y="168.7" transform="rotate(-90 164.7 168.7)">PA5</text>
<text x="167.5" y="168.7" transform="rotate(-90 167.5 168.7)">PA6</text>
<text x="170.2" y="168.7" transform="rotate(-90 170.2 168.7)">PA7</text>
<text x="149.7" y="254.4" transform="rotate(-90 149.7 254.4)">PA3</text>
</g>
</svg>
